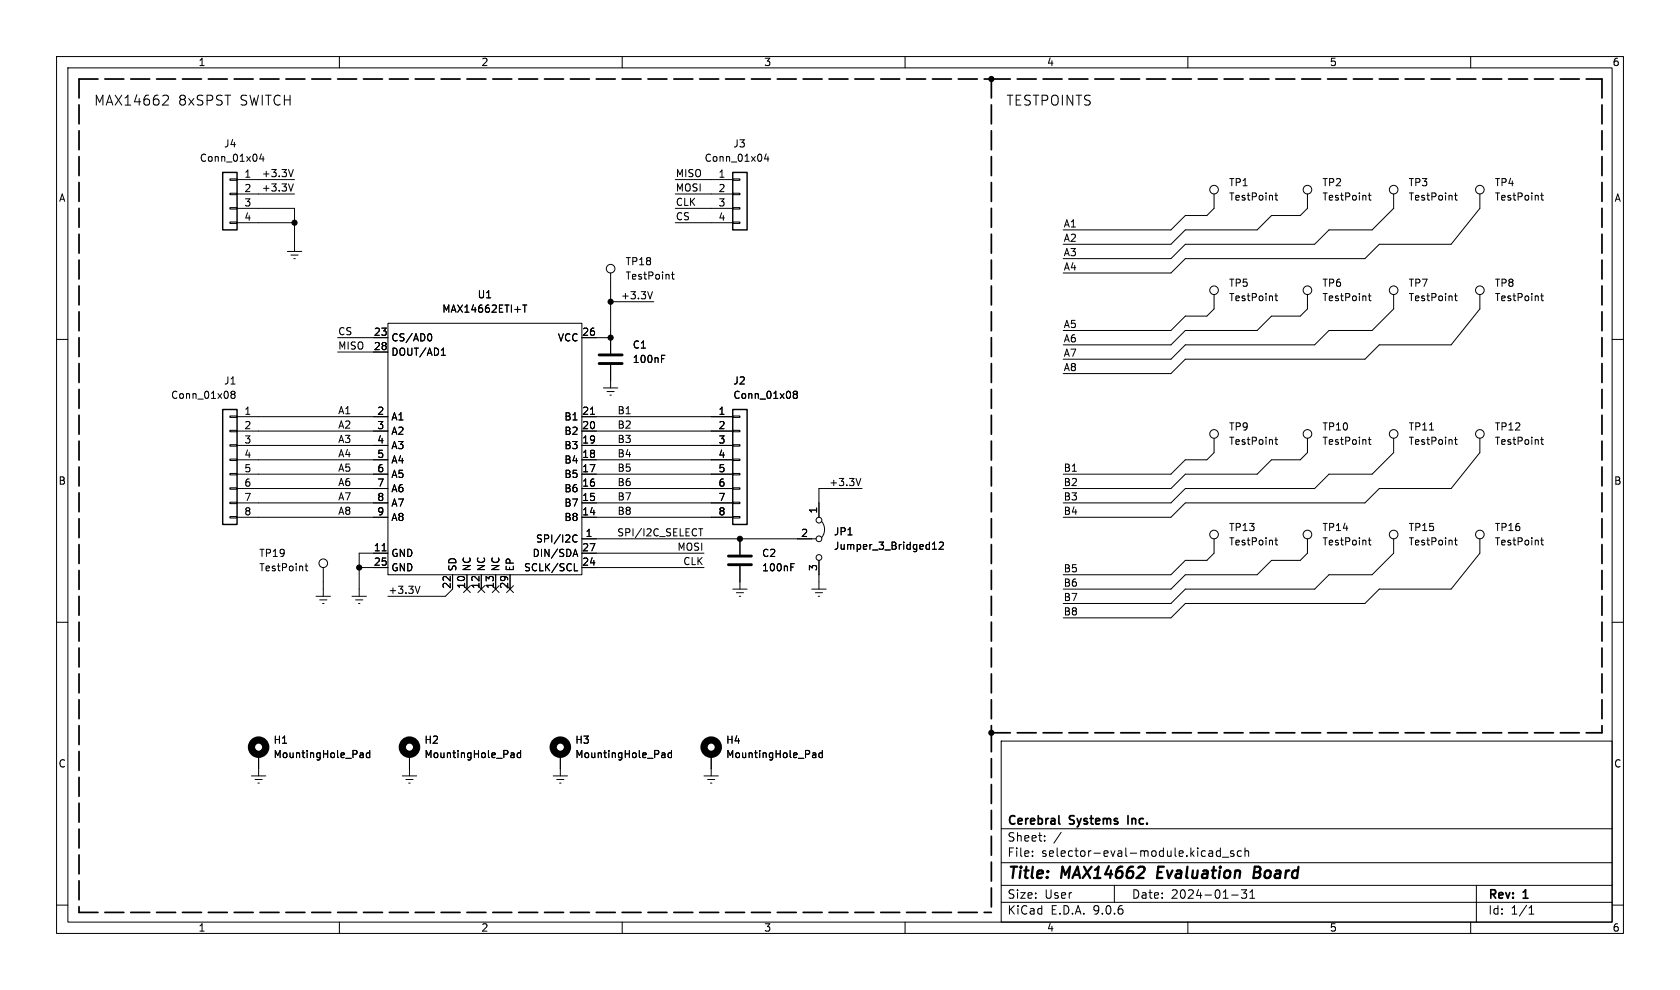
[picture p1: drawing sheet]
<svg xmlns="http://www.w3.org/2000/svg" width="297mm" height="175mm" viewBox="0 0 297 175" stroke-linecap="round" stroke-linejoin="round" font-family="sans-serif">
<g fill="none" stroke="#000" stroke-width=".18">
<path d="M10 10h277v155h-277zM12 12h273v151h-273zM29 16.8l.6 .1a.48 .48 0 0 1 .1 .7l-1 1h1.1M60 10v2M110 10v2M160 10v2M210 10v2M260 10v2M40.6 31.6h1.3v.3h-1.3zM40.6 34.2h1.3v.2h-1.3zM40.6 36.7h1.3v.3h-1.3zM40.6 39.2h1.3v.3h-1.3z"/>
<path d="M41.9 31.7h10.2M41.9 34.3h10.2M41.9 36.8h10.2v7.6M41.9 39.4h10.2M46.2 27.2l-.3 .9h.8M46.5 27.7v.8M51.8 32.5l-.4 1.3M51.8 30l-.4 1.2M119.4 31.7h10.1M119.4 34.3h10.1M119.4 36.8h10.1M119.4 39.4h10.1"/>
<path d="M129.5 31.6h1.3v.3h-1.3zM129.5 34.2h1.3v.2h-1.3zM129.5 36.7h1.3v.3h-1.3zM129.5 39.2h1.3v.3h-1.3zM135.5 27.2l-.3 .9h.7M135.8 27.7v.8M214.6 34.3v2.5l-1.2 1.3h-3.9l-2.5 2.5h-19M225.4 34.5h.5M225.6 34.1v1.1l.3 .2M231.1 34.3v2.5l-1.2 1.3h-5.1l-2.6 2.5h-12.7l-2.5 2.6h-19M241.9 34.5h.5M242.1 34.1v1.1l.3 .2"/>
<path d="M246.4 34.3v2.5l-3.8 3.8h-7.7l-2.5 2.6h-22.9l-2.5 2.5h-19M257.1 34.5h.5M257.3 34.1v1.1l.3 .2M261.6 34.3v2.5l-5.1 6.4h-12.7l-2.5 2.5h-31.8l-2.5 2.6h-19M272.4 34.5h.5M272.6 34.1v1.1l.3 .2M10 60h2M50.8 44.4h2.5M51.4 45.1h1.3M51.9 45.7h.3M59.7 59.7h8.9M68.6 57.1h34.3v44.5h-34.3z"/>
<path d="M76 59a.79 .79 0 0 1 0 1.3M92.4 53.9h.7M92.8 53.9v1.3M102.9 59.7h5M107.9 48.3v14.2M107.9 53.3h7.7M115.3 51.6l-.4 1.2M118.7 48.5h.5M118.9 48.1v1.1l.3 .1M214.6 52.1v2.5l-1.2 1.3h-3.9l-2.5 2.5h-19M225.4 52.3h.5M225.6 51.9v1.1l.3 .2"/>
<path d="M231.1 52.1v2.5l-1.2 1.3h-5.1l-2.6 2.5h-12.7l-2.5 2.6h-19M241.9 52.3h.5M242.1 51.9v1.1l.3 .2M246.4 52.1v2.5l-3.8 3.8h-7.7l-2.5 2.6h-22.9l-2.5 2.5h-19M257.1 52.3h.5M257.3 51.9v1.1l.3 .2M261.6 52.1v2.5l-5.1 6.4h-12.7l-2.5 2.5h-31.8l-2.5 2.5h-19M272.4 52.3h.5M272.6 51.9v1.1l.3 .2M285 60h2M40.6 73.5h1.3v.3h-1.3zM40.6 76.1h1.3v.2h-1.3z"/>
<path d="M40.6 78.6h1.3v.3h-1.3zM41.1 69.7l-.3-.2 .3-.3h.2l.3 .2-.3 .3M41.1 69.7l-.3 .2 .1 .4 .2 .1h.3l.2-.2v-.3l-.3-.2M41.1 69.7h.2M41.9 73.7h26.7M41.9 76.2h26.7M41.9 78.7h26.7M59.7 62.2h8.9M78 62.8h.7M78.3 61.7l.1-.2v1.3M102.9 73.7h26.6M102.9 76.2h26.6"/>
<path d="M102.9 78.7h26.6M104.4 73.2h.7M106.7 68.6h2.5M107.3 69.2h1.3M107.8 69.8h.3M107.9 64.5v4.1M117 63.4h.4M117 62.8h.6M129.5 73.5h1.3v.3h-1.3zM129.5 76.1h1.3v.2h-1.3zM129.5 78.6h1.3v.3h-1.3zM140.5 69.7l-.3-.2 .3-.3h.2l.3 .2-.3 .3"/>
<path d="M140.5 69.7h.2M140.5 69.7l-.3 .2 .1 .4 .2 .1h.3l.2-.2v-.3l-.3-.2M214.6 77.5v2.5l-1.2 1.3h-3.9l-2.5 2.5h-19M225.4 77.7h.5M225.6 77.3v1.1l.3 .2M231.1 77.5v2.5l-1.2 1.3h-5.1l-2.6 2.5h-12.7l-2.5 2.6h-19M241.9 77.7h.5M242.1 77.3v1.1l.3 .2M246.4 77.5v2.5l-3.8 3.8h-7.7l-2.5 2.6h-22.9l-2.5 2.5h-19M252.7 76h.7M257.1 77.7h.5M257.3 77.3v1.1l.3 .2"/>
<path d="M261.6 77.5v2.5l-5.1 6.4h-12.7l-2.5 2.5h-31.8l-2.5 2.5h-19M272.4 77.7h.5M272.6 77.3v1.1l.3 .2M40.6 81.2h1.3v.2h-1.3zM40.6 83.7h1.3v.2h-1.3zM40.6 86.2h1.3v.3h-1.3zM40.6 88.8h1.3v.2h-1.3zM40.6 91.3h1.3v.3h-1.3zM41.9 81.3h26.7M41.9 83.8h26.7M41.9 86.4h26.7M41.9 88.9h26.7"/>
<path d="M41.9 91.4h26.7M54.1 99.6v1.1l.3 .2M67.6 97.4h.7M68.6 97.8h-5.1v7.6M101.3 95.5l.4 .3 .3-.1M101.4 98h.6M101.7 97.1l.4 1.3M102 94.7l-.3-.1-.4 .3M102.9 81.3h26.6M102.9 83.8h26.6M102.9 86.4h26.6M102.9 88.9h26.6"/>
<path d="M102.9 91.4h26.6M102.9 95.2h41.4M102.9 97.8h21.6M123.5 93.5h.7M123.9 93.5v1.2M129.5 81.2h1.3v.2h-1.3zM129.5 83.7h1.3v.2h-1.3zM129.5 86.2h1.3v.3h-1.3zM129.5 88.8h1.3v.2h-1.3zM129.5 91.3h1.3v.3h-1.3zM130.8 95.2v2.8M139.8 99.6h.6"/>
<path d="M144.8 99.1v5M145.3 92.2a2.26 2.26 0 0 1 0 2.8M152.2 84.6l-.4 1.2M152.4 86.4h-7.6v5M164.8 97.1h.8M164.8 96.2l.4-.4v1.3M166.1 96l.4-.2 .3 .4-.8 .9h.8M214.6 95.2v2.6l-1.2 1.3h-3.9l-2.5 2.5h-19M225.4 95.5h.5M225.6 95.1v1.1l.3 .1M231.1 95.2v2.6l-1.2 1.3h-5.1l-2.6 2.5h-12.7l-2.5 2.5h-19M241.9 95.5h.5"/>
<path d="M242.1 95.1v1.1l.3 .1M246.4 95.2v2.6l-3.8 3.8h-7.7l-2.5 2.5h-22.9l-2.5 2.6h-19M257.1 95.5h.5M257.3 95.1v1.1l.3 .1M261.6 95.2v2.6l-5.1 6.3h-12.7l-2.5 2.6h-31.8l-2.5 2.5h-19M272.4 95.5h.5M272.6 95.1v1.1l.3 .1M10 110h2M53.9 100.1h.5M55.9 105.4h2.5M56.5 106h1.3M57 106.7h.3"/>
<path d="M57.1 100.3v5.1M62.2 105.4h2.6M62.9 106h1.2M63.4 106.7h.2M63.5 100.3h5.1M74.2 103.6l-.4 1.3M80 101.6v2.5l-1.3 1.3h-10.1M81.9 103.5l1.3 1.2M82.5 101.6v2.5M83.2 103.5l-1.3 1.2M84.5 103.5l1.2 1.2M85.1 101.6v2.5"/>
<path d="M85.7 103.5l-1.2 1.2M87 103.5l1.2 1.2M87.6 101.6v2.5M88.2 103.5l-1.2 1.2M89.6 103.5l1.2 1.2M90.2 101.6v2.5M90.8 103.5l-1.2 1.2M101.5 100.9h.6M102.9 100.3h21.6M129.5 104.1h2.6M130.2 104.8h1.2M130.7 105.4h.2"/>
<path d="M130.8 100.1v4M139.8 100.2h.4M143.5 104.1h2.5M144.1 104.8h1.3M144.7 105.4h.2M285 110h2M44.4 137.2h2.6M45.1 137.8h1.3M45.6 138.4h.2M45.7 133.3v3.9M63.8 133.1h.4v.8M64.2 133.9h-.4"/>
<path d="M64.2 133.4h-.4M65.4 133.1h-.4l-.2 .2 .1 .6h.5M65.4 132.7v1.2M71.1 137.2h2.6M71.8 137.8h1.2M72.3 138.4h.2M72.4 133.3v3.9M90.5 133.1h.3l.1 .8M90.9 133.9h-.4M90.9 133.4h-.4M92 133.1h-.3l-.3 .2 .2 .6h.4M92 132.7v1.2"/>
<path d="M97.8 137.2h2.5M98.4 137.8h1.3M98.9 138.4h.3M99.1 133.3v3.9M117.1 133.1h.4l.1 .8M117.6 133.9h-.5M117.6 133.4h-.5M118.7 133.1h-.4l-.2 .2 .1 .6h.5M118.7 132.7v1.2M124.5 137.2h2.5M125.1 137.8h1.3M125.6 138.4h.3"/>
<path d="M125.7 133.3v3.9M143.8 133.1h.4v.8M144.2 133.9h-.4M144.2 133.4h-.4M145.4 133.1h-.4l-.2 .2 .1 .6h.5M145.4 132.7v1.2M177 131h108v32h-108zM10 160h2M177 159.5h108M177 156.5h108M177 152.5h108M177 146.5h108"/>
<path d="M182.5 151.2v.2M182.5 150.5v.1M184.7 148.5v.2M184.7 147.8v.1M187.6 147.1l-1.3 1.9M197 156.5v3M213.9 150.4h.3l.2 .2v.8M214.4 151.3l-.5 .1M214.4 150.7l-.5 .1M215.7 150.5l-.4-.1-.3 .3v.4l.2 .2h.5M215.7 149.9v1.5M216.1 151.5h1.1"/>
<path d="M217.7 158.2h1.2M218.1 150.5l-.4-.1-.2 .2 .1 .2 .5 .2v.3h-.6M219.5 150.5l-.5-.1-.3 .3v.4l.2 .2h.6M219.5 157.3h.9l-.5 .6 .4 .1v.6l-.2 .2h-.4l-.2-.2M220.1 150.5l.2-.1 .4 .1v.9M220.1 149.9v1.5M221 158.8h.8M221 157.7l.4-.4v1.5M261 156.5v6.5M285 160h2M60 163v2M110 163v2"/>
<path d="M160 163v2M210 163v2M260 163v2M270.3 161.6h.9M270.3 160.5l.4-.4v1.5"/>
<circle cx="214.6" cy="33.5" r=".76"/>
<circle cx="231.1" cy="33.5" r=".76"/>
<circle cx="246.4" cy="33.5" r=".76"/>
<circle cx="261.6" cy="33.5" r=".76"/>
<circle cx="107.9" cy="47.5" r=".76"/>
<circle cx="214.6" cy="51.3" r=".76"/>
<circle cx="231.1" cy="51.3" r=".76"/>
<circle cx="246.4" cy="51.3" r=".76"/>
<circle cx="261.6" cy="51.3" r=".76"/>
<circle cx="214.6" cy="76.7" r=".76"/>
<circle cx="231.1" cy="76.7" r=".76"/>
<circle cx="246.4" cy="76.7" r=".76"/>
<circle cx="261.6" cy="76.7" r=".76"/>
<circle cx="57.1" cy="99.6" r=".76"/>
<circle cx="144.8" cy="91.9" r=".51"/>
<circle cx="144.8" cy="98.6" r=".51"/>
<circle cx="144.8" cy="95.2" r=".51"/>
<circle cx="214.6" cy="94.5" r=".76"/>
<circle cx="231.1" cy="94.5" r=".76"/>
<circle cx="246.4" cy="94.5" r=".76"/>
<circle cx="261.6" cy="94.5" r=".76"/>
</g>
<path d="M204.8 153.2l-.3 2h1M221.7 154.2h.7M222.4 154.2l.3 .1M222.5 153.2h-.7l-.2 2 1-.1M222.6 154.1l-.2 .1" fill="none" stroke="#000" stroke-width=".4"/>
<path d="M187.2 144.2v1.3l.2 .2M199.4 144.2v1.5" fill="none" stroke="#000" stroke-width=".3"/>
<path d="M39.4 30.5h2.5v10.1h-2.5zM129.5 30.5h2.6v10.1h-2.6zM39.4 72.4h2.5v20.3h-2.5zM129.5 72.4h2.6v20.3h-2.6z" fill="none" stroke="#000" stroke-width=".25"/>
<g fill="none" stroke="#000" stroke-width="1.3">
<circle cx="45.7" cy="132.1" r="1.27"/>
<circle cx="72.4" cy="132.1" r="1.27"/>
<circle cx="99.1" cy="132.1" r="1.27"/>
<circle cx="125.7" cy="132.1" r="1.27"/>
</g>
<path d="M105.9 62.7h4.1M105.9 64.3h4.1M128.8 98.3h4M128.8 99.8h4" fill="none" stroke="#000" stroke-width=".51"/>
<path d="M14 14h161.3M14 14v147.3M175.3 14h107.9M175.3 14v115.5M283.2 14v115.5M175.3 129.5v31.8M175.3 129.5h107.9M14 161.3h161.3" fill="none" stroke="#000" stroke-width=".3" stroke-dasharray="3.4 1.2"/>
<g fill="#000" stroke="#000" stroke-width=".18">
<circle cx="175.3" cy="14" r=".46"/>
<circle cx="52.1" cy="39.4" r=".46"/>
<circle cx="107.9" cy="53.3" r=".46"/>
<circle cx="107.9" cy="59.7" r=".46"/>
<circle cx="130.8" cy="95.2" r=".46"/>
<circle cx="63.5" cy="100.3" r=".46"/>
<circle cx="175.3" cy="129.5" r=".46"/>
</g>
<g font-size="2.8">
<text x="178" y="155.9">Title:</text>
<text x="187.7" y="155.9">MAX14662</text>
<text x="205.4" y="155.9">Evaluation</text>
<text x="223.3" y="155.9">Board</text>
</g>
<g font-size="2.4">
<text x="16.5" y="18.8">MAX14662</text>
<text x="31.5" y="18.8">8xSPST</text>
<text x="42.4" y="18.8">SWITCH</text>
<text x="177.8" y="18.8">TESTPOINTS</text>
</g>
<g font-size="2.1">
<text x="178" y="149">Sheet:</text>
<text x="178" y="146.2">Cerebral</text>
<text x="189.2" y="146.2">Systems</text>
<text x="200.1" y="146.2">Inc.</text>
<text x="178" y="151.7">File:</text>
<text x="184.1" y="151.7">selector-eval-module.kicad_sch</text>
<text x="178" y="161.9">KiCad</text>
<text x="178" y="159.1">Size:</text>
<text x="184.7" y="159.1">User</text>
<text x="185.7" y="161.9">E.D.A.</text>
<text x="193.3" y="161.9">9.0.6</text>
<text x="200" y="159.1">Date:</text>
<text x="207" y="159.1">2024-01-31</text>
<text x="263" y="159.3">Rev:</text>
<text x="263" y="161.9">Id:</text>
<text x="267.1" y="161.9">1/1</text>
<text x="269.4" y="159.3">1</text>
</g>
<g font-size="1.8">
<text x="35" y="11.9">1</text>
<text x="85" y="11.9">2</text>
<text x="135" y="11.9">3</text>
<text x="185" y="11.9">4</text>
<text x="235" y="11.9">5</text>
<text x="285" y="11.9">6</text>
<text x="35.2" y="28.8">Conn_01x04</text>
<text x="39.5" y="26.3">J4</text>
<text x="124.5" y="28.8">Conn_01x04</text>
<text x="129.5" y="26.3">J3</text>
<text x="10.3" y="35.9">A</text>
<text x="43.1" y="31.5">1</text>
<text x="43.1" y="34">2</text>
<text x="46.2" y="33.9">+3.3V</text>
<text x="46.2" y="31.4">+3.3V</text>
<text x="119.4" y="33.9">MOSI</text>
<text x="119.4" y="31.4">MISO</text>
<text x="126.9" y="31.5">1</text>
<text x="126.9" y="34">2</text>
<text x="217.2" y="33.1">TP1</text>
<text x="217.2" y="35.7">TestPoint</text>
<text x="233.7" y="33.1">TP2</text>
<text x="233.7" y="35.7">TestPoint</text>
<text x="248.9" y="33.1">TP3</text>
<text x="248.9" y="35.7">TestPoint</text>
<text x="264.2" y="33.1">TP4</text>
<text x="264.2" y="35.7">TestPoint</text>
<text x="285.3" y="35.9">A</text>
<text x="43.1" y="36.6">3</text>
<text x="43.1" y="39.1">4</text>
<text x="119.4" y="39">CS</text>
<text x="119.4" y="36.5">CLK</text>
<text x="126.9" y="36.6">3</text>
<text x="126.9" y="39.1">4</text>
<text x="188" y="40.3">A1</text>
<text x="110.5" y="47.1">TP18</text>
<text x="188" y="42.8">A2</text>
<text x="188" y="47.9">A4</text>
<text x="188" y="45.4">A3</text>
<text x="84.4" y="52.9">U1</text>
<text x="109.7" y="53">+3.3V</text>
<text x="110.5" y="49.6">TestPoint</text>
<text x="217.2" y="50.9">TP5</text>
<text x="217.2" y="53.4">TestPoint</text>
<text x="233.7" y="50.9">TP6</text>
<text x="233.7" y="53.4">TestPoint</text>
<text x="248.9" y="50.9">TP7</text>
<text x="248.9" y="53.4">TestPoint</text>
<text x="264.2" y="50.9">TP8</text>
<text x="264.2" y="53.4">TestPoint</text>
<text x="59.7" y="59.3">CS</text>
<text x="66" y="59.4">23</text>
<text x="78.1" y="55.5">MAX14662ETI+T</text>
<text x="102.8" y="59.4">26</text>
<text x="188" y="58.1">A5</text>
<text x="59.7" y="61.9">MISO</text>
<text x="66" y="62">28</text>
<text x="69.1" y="60.6">CS/AD0</text>
<text x="69.1" y="63.1">DOUT/AD1</text>
<text x="98.5" y="60.6">VCC</text>
<text x="111.8" y="61.8">C1</text>
<text x="111.8" y="64.4">100nF</text>
<text x="188" y="63.2">A7</text>
<text x="188" y="60.6">A6</text>
<text x="188" y="65.7">A8</text>
<text x="30.1" y="70.7">Conn_01x08</text>
<text x="39.5" y="68.2">J1</text>
<text x="129.5" y="68.2">J2</text>
<text x="129.5" y="70.7">Conn_01x08</text>
<text x="43.1" y="73.4">1</text>
<text x="43.1" y="75.9">2</text>
<text x="59.7" y="75.9">A2</text>
<text x="59.7" y="73.3">A1</text>
<text x="66.6" y="73.4">2</text>
<text x="66.6" y="75.9">3</text>
<text x="69.1" y="74.5">A1</text>
<text x="69.1" y="77.1">A2</text>
<text x="99.7" y="74.5">B1</text>
<text x="99.7" y="77.1">B2</text>
<text x="102.8" y="73.4">21</text>
<text x="102.8" y="75.9">20</text>
<text x="109.1" y="73.3">B1</text>
<text x="109.1" y="75.9">B2</text>
<text x="126.9" y="73.4">1</text>
<text x="126.9" y="75.9">2</text>
<text x="217.2" y="76.3">TP9</text>
<text x="233.7" y="76.3">TP10</text>
<text x="248.9" y="76.3">TP11</text>
<text x="264.2" y="76.3">TP12</text>
<text x="43.1" y="78.5">3</text>
<text x="43.1" y="81">4</text>
<text x="43.1" y="83.6">5</text>
<text x="59.7" y="78.4">A3</text>
<text x="59.7" y="80.9">A4</text>
<text x="59.7" y="83.5">A5</text>
<text x="66.6" y="78.5">4</text>
<text x="66.6" y="81">5</text>
<text x="66.6" y="83.6">6</text>
<text x="69.1" y="79.6">A3</text>
<text x="69.1" y="82.1">A4</text>
<text x="99.7" y="79.6">B3</text>
<text x="99.7" y="82.1">B4</text>
<text x="102.8" y="78.5">19</text>
<text x="102.8" y="81">18</text>
<text x="102.8" y="83.6">17</text>
<text x="109.1" y="83.5">B5</text>
<text x="109.1" y="80.9">B4</text>
<text x="109.1" y="78.4">B3</text>
<text x="126.9" y="78.5">3</text>
<text x="126.9" y="81">4</text>
<text x="126.9" y="83.6">5</text>
<text x="188" y="83.5">B1</text>
<text x="217.2" y="78.8">TestPoint</text>
<text x="233.7" y="78.8">TestPoint</text>
<text x="248.9" y="78.8">TestPoint</text>
<text x="264.2" y="78.8">TestPoint</text>
<text x="10.3" y="85.9">B</text>
<text x="43.1" y="86.1">6</text>
<text x="43.1" y="88.6">7</text>
<text x="59.7" y="86">A6</text>
<text x="59.7" y="88.6">A7</text>
<text x="66.6" y="86.1">7</text>
<text x="66.6" y="88.6">8</text>
<text x="69.1" y="84.7">A5</text>
<text x="69.1" y="87.2">A6</text>
<text x="69.1" y="89.8">A7</text>
<text x="99.7" y="84.7">B5</text>
<text x="99.7" y="87.2">B6</text>
<text x="99.7" y="89.8">B7</text>
<text x="102.8" y="86.1">16</text>
<text x="102.8" y="88.6">15</text>
<text x="109.1" y="86">B6</text>
<text x="109.1" y="88.6">B7</text>
<text x="126.9" y="86.1">6</text>
<text x="126.9" y="88.6">7</text>
<text x="146.5" y="86">+3.3V</text>
<text x="188" y="86">B2</text>
<text x="188" y="88.6">B3</text>
<text x="285.3" y="85.9">B</text>
<text x="43.1" y="91.2">8</text>
<text x="59.7" y="91.1">A8</text>
<text x="66.6" y="91.2">9</text>
<text x="69.1" y="92.3">A8</text>
<text x="99.7" y="92.3">B8</text>
<text x="102.8" y="91.2">14</text>
<text x="103.4" y="95">1</text>
<text x="109" y="94.9">SPI/I2C_SELECT</text>
<text x="109.1" y="91.1">B8</text>
<text x="126.9" y="91.2">8</text>
<text x="141.5" y="95">2</text>
<text x="144.5" y="90.9" transform="rotate(-90 144.5 90.9)">1</text>
<text x="147.3" y="94.8">JP1</text>
<text x="188" y="91.1">B4</text>
<text x="217.2" y="94.1">TP13</text>
<text x="233.7" y="94.1">TP14</text>
<text x="248.9" y="94.1">TP15</text>
<text x="264.2" y="94.1">TP16</text>
<text x="45.7" y="101.2">TestPoint</text>
<text x="45.7" y="98.7">TP19</text>
<text x="66" y="97.5">11</text>
<text x="66" y="100.1">25</text>
<text x="69.1" y="98.7">GND</text>
<text x="69.1" y="101.2">GND</text>
<text x="80.9" y="101.1" transform="rotate(-90 80.9 101.1)">SD</text>
<text x="83.4" y="101.1" transform="rotate(-90 83.4 101.1)">NC</text>
<text x="86" y="101.1" transform="rotate(-90 86 101.1)">NC</text>
<text x="88.5" y="101.1" transform="rotate(-90 88.5 101.1)">NC</text>
<text x="91" y="101.1" transform="rotate(-90 91 101.1)">EP</text>
<text x="92.5" y="101.2">SCLK/SCL</text>
<text x="94.1" y="98.7">DIN/SDA</text>
<text x="94.7" y="96.1">SPI/I2C</text>
<text x="102.8" y="97.5">27</text>
<text x="102.8" y="100.1">24</text>
<text x="119.7" y="97.4">MOSI</text>
<text x="120.7" y="100">CLK</text>
<text x="134.6" y="98.7">C2</text>
<text x="134.6" y="101.2">100nF</text>
<text x="144.5" y="101" transform="rotate(-90 144.5 101)">3</text>
<text x="147.3" y="97.4">Jumper_3_Bridged12</text>
<text x="188" y="101.3">B5</text>
<text x="217.2" y="96.6">TestPoint</text>
<text x="233.7" y="96.6">TestPoint</text>
<text x="248.9" y="96.6">TestPoint</text>
<text x="264.2" y="96.6">TestPoint</text>
<text x="68.6" y="105.1">+3.3V</text>
<text x="79.8" y="104.2" transform="rotate(-90 79.8 104.2)">22</text>
<text x="82.3" y="104.2" transform="rotate(-90 82.3 104.2)">10</text>
<text x="84.8" y="104.2" transform="rotate(-90 84.8 104.2)">12</text>
<text x="87.4" y="104.2" transform="rotate(-90 87.4 104.2)">13</text>
<text x="89.9" y="104.2" transform="rotate(-90 89.9 104.2)">29</text>
<text x="188" y="106.3">B7</text>
<text x="188" y="103.8">B6</text>
<text x="188" y="108.9">B8</text>
<text x="48.3" y="131.7">H1</text>
<text x="74.9" y="131.7">H2</text>
<text x="101.6" y="131.7">H3</text>
<text x="128.3" y="131.7">H4</text>
<text x="10.3" y="135.9">C</text>
<text x="48.3" y="134.2">MountingHole_Pad</text>
<text x="74.9" y="134.2">MountingHole_Pad</text>
<text x="101.6" y="134.2">MountingHole_Pad</text>
<text x="128.3" y="134.2">MountingHole_Pad</text>
<text x="285.3" y="135.9">C</text>
<text x="35" y="164.9">1</text>
<text x="85" y="164.9">2</text>
<text x="135" y="164.9">3</text>
<text x="185" y="164.9">4</text>
<text x="235" y="164.9">5</text>
<text x="285" y="164.9">6</text>
</g>
</svg>
